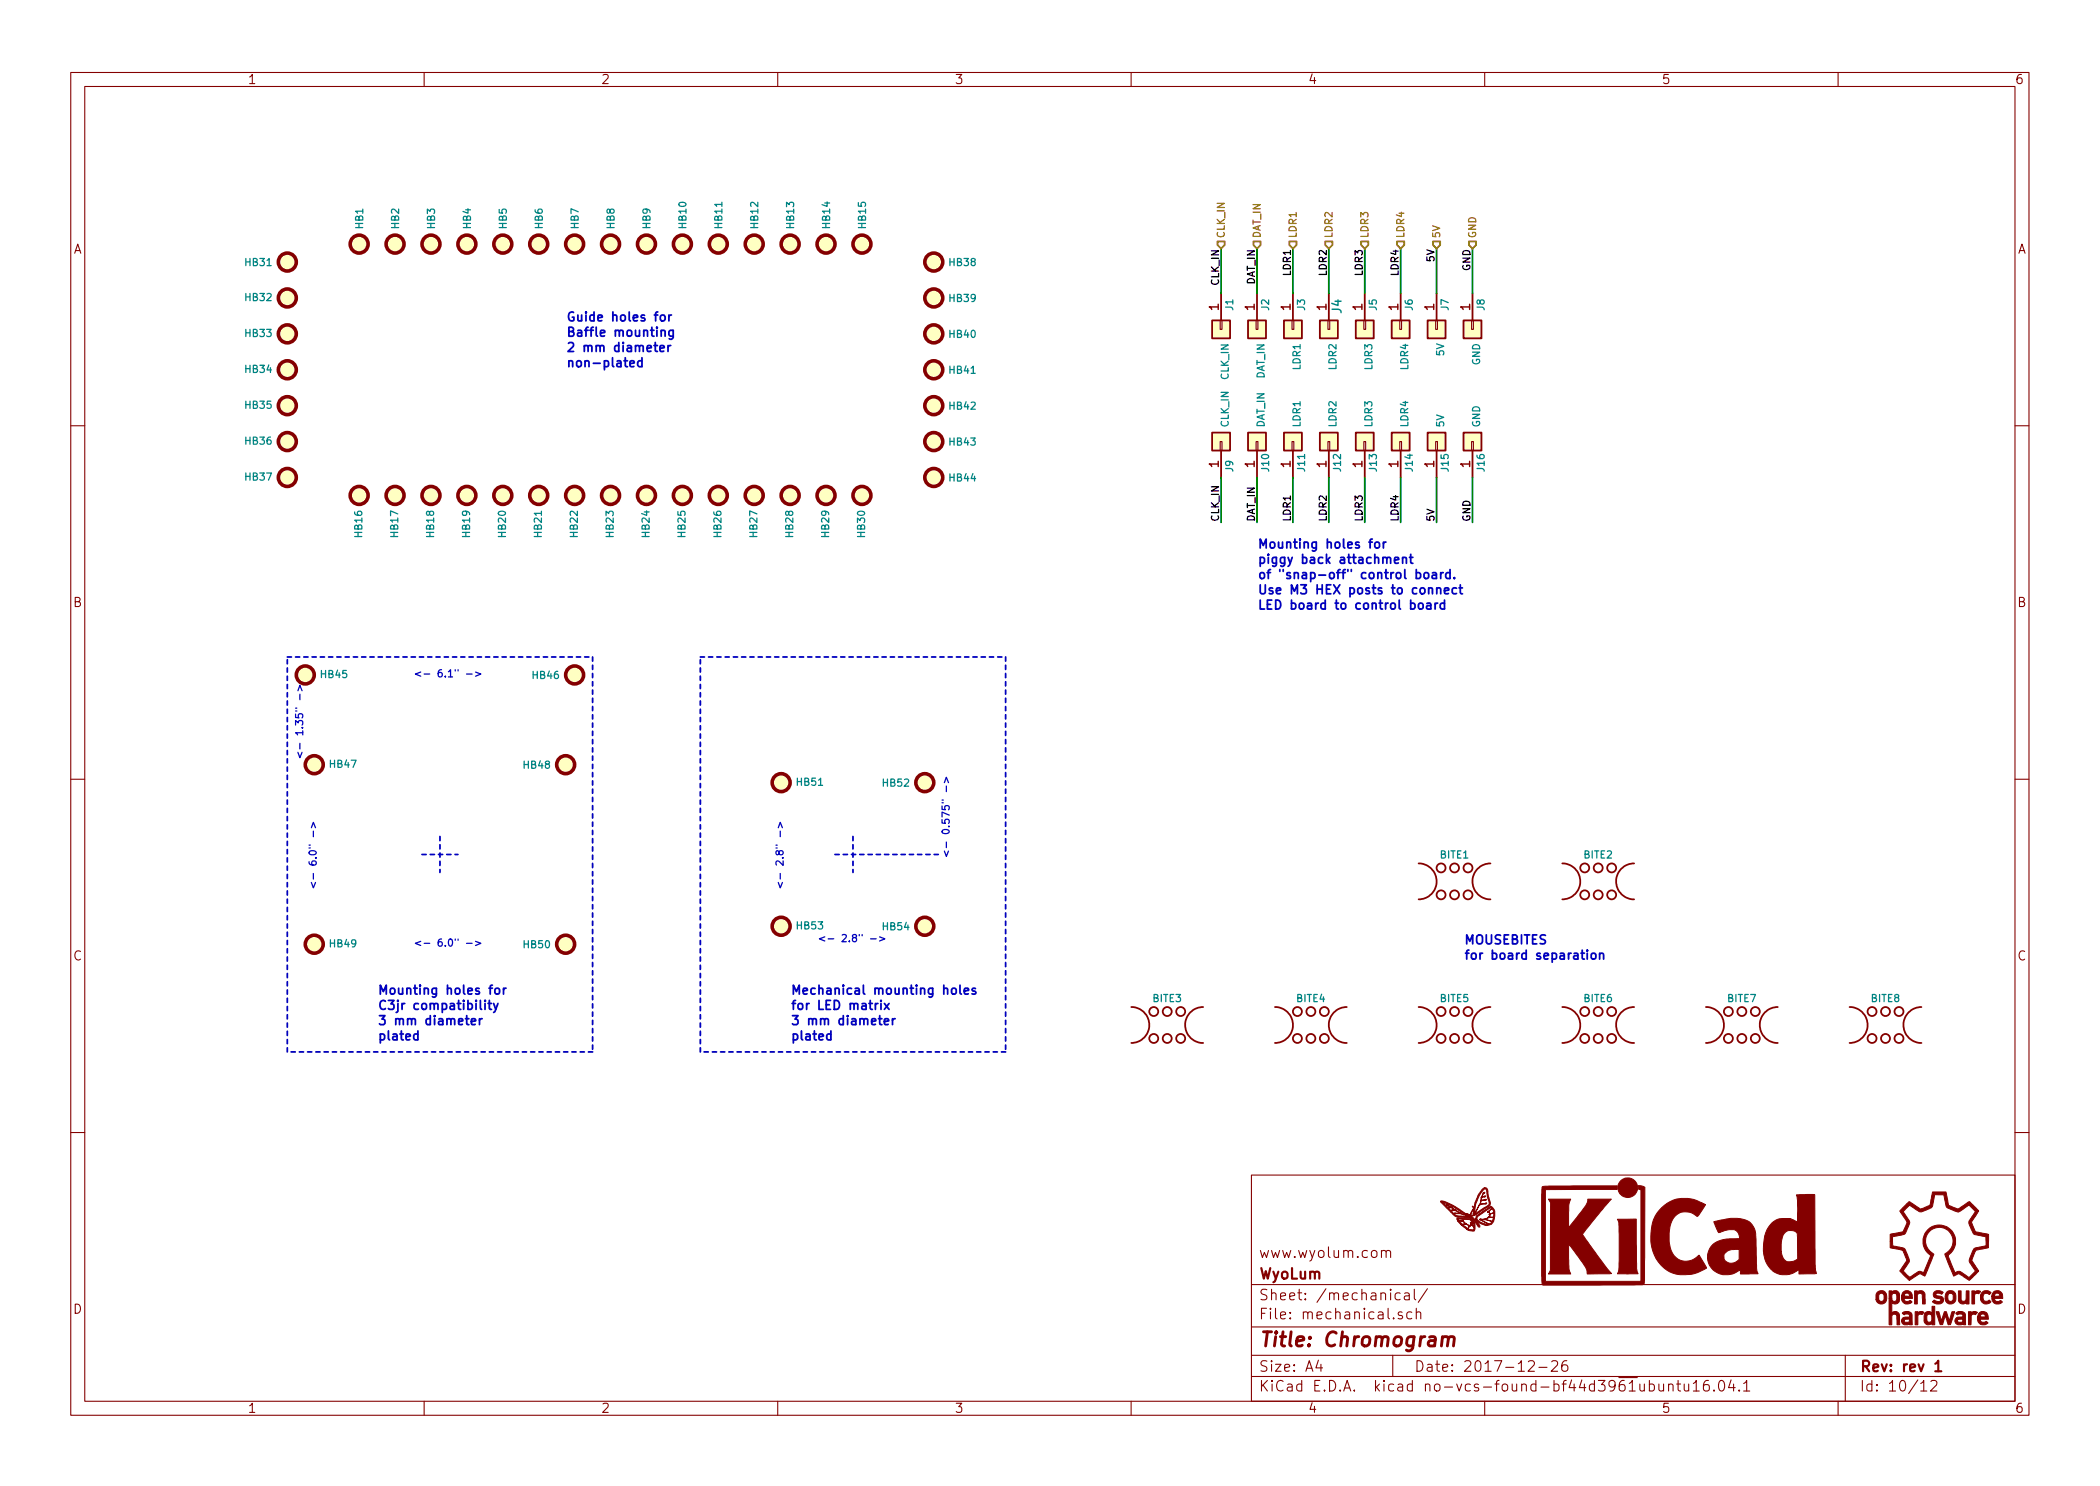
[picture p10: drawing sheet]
<svg xmlns="http://www.w3.org/2000/svg" width="297mm" height="210mm" viewBox="0 0 297 210" stroke-linecap="round" stroke-linejoin="round" font-family="sans-serif">
<g fill="none" stroke="#840000" stroke-width=".15">
<path d="M10 10.3h277v189.9h-277zM12 12.2h273v186.1h-273zM60 10.3v1.9M110 10.3v1.9M160 10.3v1.9M210 10.3v1.9M260 10.3v1.9M172.6 45.3h.2v1.3h-.2zM177.7 45.3h.2v1.3h-.2zM182.8 45.3h.2v1.3h-.2zM187.8 45.3h.3v1.3h-.3zM192.9 45.3h.3v1.3h-.3z"/>
<path d="M198 45.3h.2v1.3h-.2zM203.1 45.3h.2v1.3h-.2zM208.2 45.3h.2v1.3h-.2zM10 60.2h2M172.6 62.5h.2v1.2h-.2zM177.7 62.5h.2v1.2h-.2zM182.8 62.5h.2v1.2h-.2zM187.8 62.5h.3v1.2h-.3zM192.9 62.5h.3v1.2h-.3zM198 62.5h.2v1.2h-.2zM203.1 62.5h.2v1.2h-.2zM208.2 62.5h.2v1.2h-.2z"/>
<path d="M285 60.2h2M10 110.3h2M285 110.3h2M10 160.2h2M177 166.3h108v32h-108zM195.4 177.1a.41 .41 0 0 1 .7 0v.8M195.4 176.9v1M196.1 177.1v-.1a.37 .37 0 0 1 .6 .1v.8M285 160.2h2M60 198.3v1.9M110 198.3v1.9M160 198.3v1.9"/>
<path d="M177 194.8h108M177 191.8h108M177 187.8h108M177 181.8h108M186.5 192.5l-.4 1h1M186.8 193v1M197 191.8v3M198 183l-.4-.1-.3 .3 .1 .6 .2 .1 .4-.1M198.3 185.7l-.3-.1-.2 .3a.48 .48 0 0 0 .5 .3l.1 .1-.1 .2-.1 .1-.4-.1M198.7 183l.1-.1 .5 .1v.9M199.3 183.3l-.5 .1a.29 .29 0 0 0-.2 .2 .29 .29 0 0 0 .2 .3l.5-.1M199.7 185.7a.48 .48 0 0 0-.6 0l-.1 .2 .1 .6a.48 .48 0 0 0 .6 0"/>
<path d="M200.1 182.4v1.3l.2 .2M200.3 185.7a.39 .39 0 0 1 .7 .1v.8M200.3 185.1v1.5M201.9 182.3l-1.3 2M210 198.3v1.9M216.2 192.7l.2-.2 .5 .1a.4 .4 0 0 1 .1 .6l-.9 .8h.9M217.7 193.5h1.1M219.5 192.7l.2-.2h.3a.41 .41 0 0 1 .3 .7l-.9 .8h.9M221.6 192.5a.59 .59 0 0 0-.7 .7l.1 .7a.48 .48 0 0 0 .8-.2v-.3l-.2-.2a.51 .51 0 0 0-.6 0l-.1 .2M233.3 195.9a.48 .48 0 0 1 .6 .1l.1 .1-.1 .6a.48 .48 0 0 1-.6 0M233.3 195.3v1.5M234.6 195.8v.8a.39 .39 0 0 0 .7 .1"/>
<path d="M235.3 195.8v1M236 196a.38 .38 0 0 1 .7 0v.8M236 195.8v1M237.2 195.8h.5M237.4 195.3v1.3v.1l.3 .1M238.2 195.8l.1 .9a.4 .4 0 0 0 .6 0M238.9 195.8v1M239.5 195.8l.4-.5v1.5M239.5 196.8h.9M241.7 195.3a.59 .59 0 0 0-.8 .7l.1 .7a.49 .49 0 0 0 .7 0 .65 .65 0 0 0 0-.7 .51 .51 0 0 0-.7 0l-.1 .2M242.4 196.7h.1l-.1 .1v-.1v.1M243.3 195.4a.36 .36 0 0 1 .6 .2 .77 .77 0 0 1-.5 1.2 1 1 0 0 1-.1-1.4z"/>
<path d="M244.9 195.2l-.4 1.1h.9M245.2 195.8v1M246 196.7h.1l-.1 .1-.1-.1h.1v.1M246.6 195.8l.3-.3 .2-.2v1.5M246.6 196.8h.9M260 198.3v1.9M261 191.8v6.5M271.7 195.8l.3-.3 .1-.2v1.5M271.7 196.8h.8M273.1 195.5l.2-.2h.4a.41 .41 0 0 1 .2 .7l-.9 .8h1"/>
</g>
<path d="M273.7 193l.5-.5v1.5M273.7 194h.9" fill="none" stroke="#840000" stroke-width=".3"/>
<path d="M204 189.3a.52 .52 0 0 1 .9 .1l-.2 1M204 189.1l-.1 1.3M204.9 189.4l.1-.2 .2-.1 .5 .1-.1 1.2" fill="none" stroke="#840000" stroke-width=".41"/>
<g fill="#ffffc2" stroke="#ffffc2" stroke-width=".14">
<path d="M171.4 45.3h2.6v2.6h-2.6z"/>
<path d="M176.5 45.3h2.6v2.6h-2.6z"/>
<path d="M181.6 45.3h2.5v2.6h-2.5z"/>
<path d="M186.7 45.3h2.5v2.6h-2.5z"/>
<path d="M191.8 45.3h2.5v2.6h-2.5z"/>
<path d="M196.8 45.3h2.6v2.6h-2.6z"/>
<path d="M201.9 45.3h2.6v2.6h-2.6z"/>
<path d="M207 45.3h2.5v2.6h-2.5z"/>
<path d="M171.4 61.2h2.6v2.5h-2.6z"/>
<path d="M176.5 61.2h2.6v2.5h-2.6z"/>
<path d="M181.6 61.2h2.5v2.5h-2.5z"/>
<path d="M186.7 61.2h2.5v2.5h-2.5z"/>
<path d="M191.8 61.2h2.5v2.5h-2.5z"/>
<path d="M196.8 61.2h2.6v2.5h-2.6z"/>
<path d="M201.9 61.2h2.6v2.5h-2.6z"/>
<path d="M207 61.2h2.5v2.5h-2.5z"/>
<circle cx="50.8" cy="34.5" r="1.27"/>
<circle cx="55.9" cy="34.5" r="1.27"/>
<circle cx="61" cy="34.5" r="1.27"/>
<circle cx="66" cy="34.5" r="1.27"/>
<circle cx="71.1" cy="34.5" r="1.27"/>
<circle cx="76.2" cy="34.5" r="1.27"/>
<circle cx="81.3" cy="34.5" r="1.27"/>
<circle cx="86.4" cy="34.5" r="1.27"/>
<circle cx="91.4" cy="34.5" r="1.27"/>
<circle cx="96.5" cy="34.5" r="1.27"/>
<circle cx="101.6" cy="34.5" r="1.27"/>
<circle cx="106.7" cy="34.5" r="1.27"/>
<circle cx="111.8" cy="34.5" r="1.27"/>
<circle cx="116.8" cy="34.5" r="1.27"/>
<circle cx="121.9" cy="34.5" r="1.27"/>
<circle cx="50.8" cy="70.1" r="1.27"/>
<circle cx="55.9" cy="70.1" r="1.27"/>
<circle cx="61" cy="70.1" r="1.27"/>
<circle cx="66" cy="70.1" r="1.27"/>
<circle cx="71.1" cy="70.1" r="1.27"/>
<circle cx="76.2" cy="70.1" r="1.27"/>
<circle cx="81.3" cy="70.1" r="1.27"/>
<circle cx="86.4" cy="70.1" r="1.27"/>
<circle cx="91.4" cy="70.1" r="1.27"/>
<circle cx="96.5" cy="70.1" r="1.27"/>
<circle cx="101.6" cy="70.1" r="1.27"/>
<circle cx="106.7" cy="70.1" r="1.27"/>
<circle cx="111.8" cy="70.1" r="1.27"/>
<circle cx="116.8" cy="70.1" r="1.27"/>
<circle cx="121.9" cy="70.1" r="1.27"/>
<circle cx="40.6" cy="37.1" r="1.27"/>
<circle cx="40.6" cy="42.2" r="1.27"/>
<circle cx="40.6" cy="47.2" r="1.27"/>
<circle cx="40.6" cy="52.3" r="1.27"/>
<circle cx="40.6" cy="57.4" r="1.27"/>
<circle cx="40.6" cy="62.5" r="1.27"/>
<circle cx="40.6" cy="67.6" r="1.27"/>
<circle cx="132.1" cy="37.1" r="1.27"/>
<circle cx="132.1" cy="42.2" r="1.27"/>
<circle cx="132.1" cy="47.2" r="1.27"/>
<circle cx="132.1" cy="52.3" r="1.27"/>
<circle cx="132.1" cy="57.4" r="1.27"/>
<circle cx="132.1" cy="62.5" r="1.27"/>
<circle cx="132.1" cy="67.6" r="1.27"/>
<circle cx="43.2" cy="95.5" r="1.27"/>
<circle cx="81.3" cy="95.5" r="1.27"/>
<circle cx="44.4" cy="108.2" r="1.27"/>
<circle cx="80" cy="108.2" r="1.27"/>
<circle cx="44.4" cy="133.6" r="1.27"/>
<circle cx="80" cy="133.6" r="1.27"/>
<circle cx="110.5" cy="110.7" r="1.27"/>
<circle cx="130.8" cy="110.7" r="1.27"/>
<circle cx="110.5" cy="131.1" r="1.27"/>
<circle cx="130.8" cy="131.1" r="1.27"/>
</g>
<g fill="none" stroke="#840000" stroke-width=".51">
<circle cx="40.6" cy="37.1" r="1.27"/>
<circle cx="50.8" cy="34.5" r="1.27"/>
<circle cx="55.9" cy="34.5" r="1.27"/>
<circle cx="61" cy="34.5" r="1.27"/>
<circle cx="66" cy="34.5" r="1.27"/>
<circle cx="71.1" cy="34.5" r="1.27"/>
<circle cx="76.2" cy="34.5" r="1.27"/>
<circle cx="81.3" cy="34.5" r="1.27"/>
<circle cx="86.4" cy="34.5" r="1.27"/>
<circle cx="91.4" cy="34.5" r="1.27"/>
<circle cx="96.5" cy="34.5" r="1.27"/>
<circle cx="101.6" cy="34.5" r="1.27"/>
<circle cx="106.7" cy="34.5" r="1.27"/>
<circle cx="111.8" cy="34.5" r="1.27"/>
<circle cx="116.8" cy="34.5" r="1.27"/>
<circle cx="121.9" cy="34.5" r="1.27"/>
<circle cx="132.1" cy="37.1" r="1.27"/>
<circle cx="40.6" cy="47.2" r="1.27"/>
<circle cx="40.6" cy="42.2" r="1.27"/>
<circle cx="40.6" cy="57.4" r="1.27"/>
<circle cx="40.6" cy="52.3" r="1.27"/>
<circle cx="132.1" cy="42.2" r="1.27"/>
<circle cx="132.1" cy="52.3" r="1.27"/>
<circle cx="132.1" cy="47.2" r="1.27"/>
<circle cx="132.1" cy="57.4" r="1.27"/>
<circle cx="40.6" cy="62.5" r="1.27"/>
<circle cx="40.6" cy="67.6" r="1.27"/>
<circle cx="50.8" cy="70.1" r="1.27"/>
<circle cx="55.9" cy="70.1" r="1.27"/>
<circle cx="61" cy="70.1" r="1.27"/>
<circle cx="66" cy="70.1" r="1.27"/>
<circle cx="71.1" cy="70.1" r="1.27"/>
<circle cx="76.2" cy="70.1" r="1.27"/>
<circle cx="81.3" cy="70.1" r="1.27"/>
<circle cx="86.4" cy="70.1" r="1.27"/>
<circle cx="91.4" cy="70.1" r="1.27"/>
<circle cx="96.5" cy="70.1" r="1.27"/>
<circle cx="101.6" cy="70.1" r="1.27"/>
<circle cx="106.7" cy="70.1" r="1.27"/>
<circle cx="111.8" cy="70.1" r="1.27"/>
<circle cx="116.8" cy="70.1" r="1.27"/>
<circle cx="121.9" cy="70.1" r="1.27"/>
<circle cx="132.1" cy="67.6" r="1.27"/>
<circle cx="132.1" cy="62.5" r="1.27"/>
<circle cx="43.2" cy="95.5" r="1.27"/>
<circle cx="81.3" cy="95.5" r="1.27"/>
<circle cx="44.4" cy="108.2" r="1.27"/>
<circle cx="80" cy="108.2" r="1.27"/>
<circle cx="110.5" cy="110.7" r="1.27"/>
<circle cx="130.8" cy="110.7" r="1.27"/>
<circle cx="44.4" cy="133.6" r="1.27"/>
<circle cx="80" cy="133.6" r="1.27"/>
<circle cx="110.5" cy="131.1" r="1.27"/>
<circle cx="130.8" cy="131.1" r="1.27"/>
</g>
<g fill="none" stroke="#0000c2" stroke-width=".25">
<path d="M89.1 51.5l.6-.1v-.3l-.4-.1-.2 .2 .1 .6h.5M90.8 51.1l-.4-.1-.2 .3v.4l.1 .1h.5M90.8 50.6v1.3M93.3 49.3l.7-.1-.1-.3h-.4l-.2 .2 .1 .6h.5M93.5 44.6h.3l.3 .2v.4l-.1 .2h-.4l-.2-.2v-.4zM93.5 46.9l.1-.1a.32 .32 0 0 1 .5 .1v.7M94.5 48.9v.8M94.6 44.6v.8M94.9 48.9h-.3l-.1 .2M95 44.6h-.3l-.1 .2M95.2 46.7l-.1 1.2a.32 .32 0 0 1-.4 0M95.2 46.8l-.3-.1-.3 .3v.3l.1 .2h.5"/>
<path d="M194.5 76.8l.2-.1 .4 .1v.5l-.1 .2h-.3l-.2-.1zM195.7 76.7v.8M196 76.7l-.2 .1-.1 .1M197.3 79.3l.5-.1v-.3h-.4l-.1 .1v.6h.5M198.4 79l.1-.1a.31 .31 0 0 1 .4 .1v.7M198.4 78.9v.8M199.4 78.9h.4M199.5 78.4v1.1l.1 .1 .2 .1M201.5 81.1l.2-.1 .3 .1 .1 .5-.1 .2-.3 .1-.2-.2zM201.8 85.4h.5l.1 .8M202.4 85.6l-.4 .1a.25 .25 0 0 0-.2 .2 .25 .25 0 0 0 .2 .3l.4-.1M202.6 81.1h.5l.1 .8"/>
<path d="M203 85.3v.9M203.2 81.3l-.5 .1a.25 .25 0 0 0-.1 .2 .25 .25 0 0 0 .1 .3l.5-.1M203.2 83.3l.2-.1h.3l.1 .8M203.4 85.3l-.3 .1-.1 .2M203.8 81v.9M204.1 81l-.2 .1-.1 .1M204.3 83.6l.6-.1v-.3h-.4l-.2 .2 .1 .6h.5M204.3 85.4l-.3-.1-.3 .3v.3l.1 .2h.5M204.3 84.9v1.3M205.1 81.1l-.4-.1-.2 .2v.4l.1 .2h.5M205.1 80.6v1.3M205.7 81.7l.1 .1h-.2l.1-.1v.2"/>
<path d="M206 83.2h-.4l-.2 .2v.4l.1 .2h.5M206.4 83.2h.5M206.6 82.7v1.1v.2h.3M70.1 139.9l.2-.1 .3 .1 .1 .5-.2 .2-.2 .1-.2-.2zM71.2 139.8v.9M71.6 139.8l-.3 .1-.1 .1M135.8 139.4v1.1l.2 .2M138 139.9a.31 .31 0 0 0-.5 .1l.1 .2h.2l.2 .2-.2 .3-.3-.1M225.1 135l.2-.1 .4 .1v.5l-.1 .2h-.3l-.2-.1zM226.3 135v-.1a.31 .31 0 0 1 .5 .1v.7M226.3 134.9v.8M59.1 146.3h-.3l-.3 .2 .1 .6h.5"/>
<path d="M59.1 145.9v1.2M66.7 144.5l.6-.1-.1-.2-.3-.1-.2 .2v.6h.5M67.8 144.1v.9M68.2 144.1l-.3 .1-.1 .2M69 142h.5M69.2 141.5v1.1l.1 .2h.2M69.8 142l.3 .8M70.4 142l-.4 1.1-.2 .2M117.5 146.3h-.3l-.3 .2 .1 .6h.5M117.5 145.9v1.2M124.6 142v.8M125.1 144.5l.6-.1-.1-.2-.3-.1-.2 .2v.6h.5"/>
<path d="M125.1 142l.7 .8M125.8 142l-.7 .8M126.2 144.1v.9M126.6 144.1l-.2 .1-.2 .2M136.4 140.2l.6-.1v-.2l-.4-.1-.2 .2 .1 .6h.5"/>
</g>
<g fill="none" stroke="#0000c2" stroke-width=".18">
<path d="M42.1 97.7l.3-.7 .3 .7M42.4 98.2v.8M64.8 94.8v.1M66 95.4h.8M67.3 95.1l.7 .3-.7 .3M41.8 100.2h.2M43.7 119.6h.2M44 117.1l.3-.7 .3 .7M44.3 117.6v.8M109.8 119.6h.1M110.1 117.1l.3-.7 .3 .7M110.4 117.6v.8"/>
<path d="M133.2 113.6h.2M133.2 113.2h.2M133.6 110.7l.3-.7 .3 .7M133.9 111.2v.8M64.8 132.9v.1M66 133.5h.8M67.3 133.2l.7 .3-.7 .3M121.9 132.2v.2M123.1 132.8h.8M124.4 132.6l.8 .2-.8 .3"/>
</g>
<path d="M40.6 93h43.2M83.8 93v55.8M99.1 93h43.1M142.2 93v55.8M62.2 118.4v5M120.6 118.4v5M59.7 120.9h5.1M118.1 120.9h14.6M40.6 148.8v-55.8M83.8 148.8h-43.2M99.1 148.8v-55.8M142.2 148.8h-43.1" fill="none" stroke="#0000c2" stroke-width=".25" stroke-dasharray=".6 .6"/>
<g fill="none" stroke="#840000" stroke-width=".25">
<path d="M171.4 45.3h2.6v2.6h-2.6zM172.7 41.5v3.8M176.5 45.3h2.6v2.6h-2.6zM177.8 41.5v3.8M181.6 45.3h2.5v2.6h-2.5zM182.9 41.5v3.8M186.7 45.3h2.5v2.6h-2.5zM188 41.5v3.8M191.8 45.3h2.5v2.6h-2.5zM193 41.5v3.8M196.8 45.3h2.6v2.6h-2.6zM198.1 41.5v3.8"/>
<path d="M201.9 45.3h2.6v2.6h-2.6zM203.2 41.5v3.8M207 45.3h2.5v2.6h-2.5zM208.3 41.5v3.8M171.4 61.2h2.6v2.5h-2.6zM172.7 63.7v3.9M176.5 61.2h2.6v2.5h-2.6zM177.8 63.7v3.9M181.6 61.2h2.5v2.5h-2.5zM182.9 63.7v3.9M186.7 61.2h2.5v2.5h-2.5zM188 63.7v3.9"/>
<path d="M191.8 61.2h2.5v2.5h-2.5zM193 63.7v3.9M196.8 61.2h2.6v2.5h-2.6zM198.1 63.7v3.9M201.9 61.2h2.6v2.5h-2.6zM203.2 63.7v3.9M207 61.2h2.5v2.5h-2.5zM208.3 63.7v3.9M200.7 122.2a2.54 2.54 0 0 1 2.5 2.5 2.54 2.54 0 0 1-2.5 2.5M210.8 122.2a2.54 2.54 0 0 0-2.5 2.5 2.54 2.54 0 0 0 2.5 2.5M221 122.2a2.54 2.54 0 0 1 2.5 2.5 2.54 2.54 0 0 1-2.5 2.5M231.1 122.2a2.54 2.54 0 0 0-2.5 2.5 2.54 2.54 0 0 0 2.5 2.5"/>
<path d="M160 142.5a2.54 2.54 0 0 1 2.6 2.5 2.54 2.54 0 0 1-2.6 2.6M170.2 142.5a2.54 2.54 0 0 0-2.6 2.5 2.54 2.54 0 0 0 2.6 2.6M180.3 142.5a2.54 2.54 0 0 1 2.6 2.5 2.54 2.54 0 0 1-2.6 2.6M190.5 142.5a2.54 2.54 0 0 0-2.5 2.5 2.54 2.54 0 0 0 2.5 2.6M200.7 142.5a2.54 2.54 0 0 1 2.5 2.5 2.54 2.54 0 0 1-2.5 2.6M210.8 142.5a2.54 2.54 0 0 0-2.5 2.5 2.54 2.54 0 0 0 2.5 2.6M221 142.5a2.54 2.54 0 0 1 2.5 2.5 2.54 2.54 0 0 1-2.5 2.6M231.1 142.5a2.54 2.54 0 0 0-2.5 2.5 2.54 2.54 0 0 0 2.5 2.6M241.3 142.5a2.54 2.54 0 0 1 2.5 2.5 2.54 2.54 0 0 1-2.5 2.6M251.5 142.5a2.54 2.54 0 0 0-2.6 2.5 2.54 2.54 0 0 0 2.6 2.6M261.6 142.5a2.54 2.54 0 0 1 2.6 2.5 2.54 2.54 0 0 1-2.6 2.6M271.8 142.5a2.54 2.54 0 0 0-2.6 2.5 2.54 2.54 0 0 0 2.6 2.6"/>
<circle cx="203.8" cy="126.6" r=".63"/>
<circle cx="203.8" cy="122.8" r=".63"/>
<circle cx="205.7" cy="122.8" r=".63"/>
<circle cx="205.7" cy="126.6" r=".63"/>
<circle cx="207.6" cy="126.6" r=".63"/>
<circle cx="207.6" cy="122.8" r=".63"/>
<circle cx="224.2" cy="122.8" r=".63"/>
<circle cx="224.2" cy="126.6" r=".63"/>
<circle cx="226.1" cy="126.6" r=".63"/>
<circle cx="226.1" cy="122.8" r=".63"/>
<circle cx="228" cy="126.6" r=".63"/>
<circle cx="228" cy="122.8" r=".63"/>
<circle cx="163.2" cy="143.1" r=".63"/>
<circle cx="163.2" cy="146.9" r=".63"/>
<circle cx="165.1" cy="143.1" r=".63"/>
<circle cx="165.1" cy="146.9" r=".63"/>
<circle cx="167" cy="143.1" r=".63"/>
<circle cx="167" cy="146.9" r=".63"/>
<circle cx="183.5" cy="143.1" r=".63"/>
<circle cx="183.5" cy="146.9" r=".63"/>
<circle cx="185.4" cy="143.1" r=".63"/>
<circle cx="185.4" cy="146.9" r=".63"/>
<circle cx="187.3" cy="146.9" r=".63"/>
<circle cx="187.3" cy="143.1" r=".63"/>
<circle cx="203.8" cy="143.1" r=".63"/>
<circle cx="203.8" cy="146.9" r=".63"/>
<circle cx="205.7" cy="146.9" r=".63"/>
<circle cx="205.7" cy="143.1" r=".63"/>
<circle cx="207.6" cy="146.9" r=".63"/>
<circle cx="207.6" cy="143.1" r=".63"/>
<circle cx="224.2" cy="143.1" r=".63"/>
<circle cx="224.2" cy="146.9" r=".63"/>
<circle cx="226.1" cy="146.9" r=".63"/>
<circle cx="226.1" cy="143.1" r=".63"/>
<circle cx="228" cy="146.9" r=".63"/>
<circle cx="228" cy="143.1" r=".63"/>
<circle cx="244.5" cy="143.1" r=".63"/>
<circle cx="244.5" cy="146.9" r=".63"/>
<circle cx="246.4" cy="143.1" r=".63"/>
<circle cx="246.4" cy="146.9" r=".63"/>
<circle cx="248.3" cy="143.1" r=".63"/>
<circle cx="248.3" cy="146.9" r=".63"/>
<circle cx="264.8" cy="143.1" r=".63"/>
<circle cx="264.8" cy="146.9" r=".63"/>
<circle cx="266.7" cy="146.9" r=".63"/>
<circle cx="266.7" cy="143.1" r=".63"/>
<circle cx="268.6" cy="143.1" r=".63"/>
<circle cx="268.6" cy="146.9" r=".63"/>
</g>
<g fill="none" stroke="#008400" stroke-width=".25">
<path d="M172.7 35.2v6.3M177.8 35.2v6.3M182.9 35.2v6.3M188 35.2v6.3M193 35.2v6.3M198.1 35.2v6.3M203.2 35.2v6.3M208.3 35.2v6.3M172.7 67.6v6.3M177.8 67.6v6.3M182.9 67.6v6.3M188 67.6v6.3"/>
<path d="M193 67.6v6.3M198.1 67.6v6.3M203.2 67.6v6.3M208.3 67.6v6.3"/>
</g>
<path d="M172.2 34.2h1v.5l-.5 .5-.5-.5zM177.3 34.2h1v.5l-.5 .5-.5-.5zM182.4 34.2h1v.5l-.5 .5-.5-.5zM187.5 34.2h1v.5l-.5 .5-.5-.5zM192.5 34.2h1v.5l-.5 .5-.5-.5zM197.6 34.2h1v.5l-.5 .5-.5-.5zM202.7 34.2h1v.5l-.5 .5-.5-.5zM207.8 34.2h1v.5l-.5 .5-.5-.5z" fill="none" stroke="#848400" stroke-width=".25"/>
<g fill="#840000" stroke="#840000" stroke-width=".14">
<path d="M228.8 172.5h2.6l.1 7.1 .2 .6h-2.9l.2-.5v-1.3v-4.9v-.5z"/>
<path d="M218.1 167.9l1-.1h9.7v.5h-10.2v13h13.5v-13l-.4-.1v-.4h.5l.5 .2-.1 13.1-.1 .6-1.3 .1h-13l-.1-.2v-1.1z"/>
<path d="M235 170.9a4.9 4.9 0 0 1 6-.6l.2 .2-1.1 1.6a2.29 2.29 0 0 0-2.4-.5 2.29 2.29 0 0 0-1.5 1.9l-.1 2.1a2.85 2.85 0 0 0 1.9 2.8 2.5 2.5 0 0 0 2.3-.8l1.1 1.8a5.4 5.4 0 0 1-5.6 .3 5.9 5.9 0 0 1-2.1-6.3l.4-1.4z"/>
<path d="M219 169.7h3.2l-.3 .9v3.1l2.4-3.1 .3-.6v-.3h3.3l-4.1 4.9 3.6 4.9 .5 .7-3.4 .1v-.5a14.6 14.6 0 0 0-2.3-3.3l-.3-.5v3.5l.3 .8h-3.2l.3-.6v-9.6z"/>
<path d="M254.1 169.1l2.6-.1v9.9l.2 1.3-2.4 .1-.1-.6-1.3 .6a2.96 2.96 0 0 1-3.6-2.7l-.1-.5h2.5a1.5 1.5 0 0 0 1 1.4 1.92 1.92 0 0 0 1.4-.4v-3a.75 .75 0 0 0-.9-1 1.25 1.25 0 0 0-1.4 1.3l-.1 1.7h-2.5a4.8 4.8 0 0 1 1.6-4.4l.8-.3h1.4l1 .5 .1-3.1z"/>
<path d="M242.4 172.9l2.3-.5a4.3 4.3 0 0 1 2.8 .5 2.97 2.97 0 0 1 .9 2.5v3.4a2.48 2.48 0 0 0 .3 1.4l-2.5 .1-.1-.6a2.93 2.93 0 0 1-4.3-.7l-.3-1h2.3a1.21 1.21 0 0 0 1.1 .8 1.21 1.21 0 0 0 1.1-.6v-1.4h-.5a1.57 1.57 0 0 0-1.7 .8v.4h-2.3a2.51 2.51 0 0 1 2.5-2.6l2-.1a1.18 1.18 0 0 0-.7-1.3 4.2 4.2 0 0 0-2.1 .4h-.1l-.1-.2z"/>
<path d="M270.9 185.6h.4v.2v-.1a.59 .59 0 0 1 .8 0l-.2 .3a.41 .41 0 0 0-.6 .2v1.2h-.4z"/>
<path d="M278.4 185.6h.4v.1l.3-.1 .6 .1-.3 .3a.37 .37 0 0 0-.6 .2v1.2h-.4z"/>
<path d="M278.9 182.6h.4v.2a.55 .55 0 0 1 .8 0l-.2 .3h-.5l-.1 .1v1.3h-.4z"/>
<path d="M270.8 182.6h.4v.2a.63 .63 0 0 1 1.1 .3v1.4h-.4v-1.2l-.1-.2a.4 .4 0 0 0-.6 .2v1.2h-.4z"/>
<path d="M277 182.6h.4v1.3a.36 .36 0 0 0 .4 .2 .36 .36 0 0 0 .3-.4v-1.1h.4v1.9h-.4v-.2a.66 .66 0 0 1-1.1-.3z"/>
<path d="M275.4 182.8a.76 .76 0 0 1 .8-.2 .76 .76 0 0 1 .5 .7v.5a.76 .76 0 0 1-.8 .7 .76 .76 0 0 1-.8-.7h.4a.39 .39 0 0 0 .4 .3 .39 .39 0 0 0 .4-.2v-.6a.39 .39 0 0 0-.5-.3 .39 .39 0 0 0-.3 .4v.4h-.4l.1-.7z"/>
<path d="M280.4 182.8l.2-.2h.6l.4 .3-.2 .3a.56 .56 0 0 0-.8-.1 .68 .68 0 0 0 .3 1l.5-.2 .2 .3a.82 .82 0 0 1-.8 .3 .82 .82 0 0 1-.7-.6 1.05 1.05 0 0 1 .3-1.1z"/>
<path d="M269.1 182.9a.83 .83 0 0 1 1.1-.1 .83 .83 0 0 1 .3 .9h-1.2a.57 .57 0 0 0 .9 .3l.3 .2a.86 .86 0 0 1-1.1 .2 .86 .86 0 0 1-.4-1h1.1l-.2-.4-.5 .1-.1 .3h-.3z"/>
<path d="M282 182.8a.76 .76 0 0 1 .8-.1 .76 .76 0 0 1 .5 .7v.3h-1.2l.2 .4h.4l.3-.1 .2 .2a.87 .87 0 0 1-1 .2 .87 .87 0 0 1-.5-1h1.2l-.1-.3-.5-.1-.2 .4h-.4z"/>
<path d="M265.5 182.9a.83 .83 0 0 1 1-.2 .83 .83 0 0 1 .4 1 .76 .76 0 0 1-.7 .8 .76 .76 0 0 1-.8-.7h.3a.39 .39 0 0 0 .4 .3 .39 .39 0 0 0 .4-.3v-.5a.38 .38 0 0 0-.4-.3 .38 .38 0 0 0-.4 .3v.5h-.3v-.6z"/>
<path d="M272.3 185.8a.7 .7 0 0 1 1 0v-1h.4v2.6h-.4v-.2a.63 .63 0 0 1-.7 .2 .63 .63 0 0 1-.4-.6h.3a.36 .36 0 0 0 .4 .3 .36 .36 0 0 0 .4-.4v-.3a.36 .36 0 0 0-.3-.5 .36 .36 0 0 0-.5 .3v.6h-.3v-.8z"/>
<path d="M273.9 185.6h.3l.4 1.2 .4-1.2h.3l.4 1.3 .4-1.3h.4l-.6 1.8h-.3l-.4-1.2-.4 1.2h-.4z"/>
<path d="M276.7 185.7a.8 .8 0 0 1 1.3 .2v1.5h-.4v-.1l-.2 .1h-.4l-.4-.3-.1-.2h.4l.2 .2h.4l.1-.5-.4 .1h-.3v.2h-.4a.51 .51 0 0 1 .5-.5l.6-.1v-.3l-.5-.1-.2 .1-.3-.2z"/>
<path d="M280 185.7a.75 .75 0 0 1 .8-.1 .75 .75 0 0 1 .4 .8l.1 .3h-1.2a.63 .63 0 0 0 .9 .3l.2 .2a.87 .87 0 0 1-1.1 .2 .87 .87 0 0 1-.4-1.1h1.1a.38 .38 0 0 0-.3-.4 .38 .38 0 0 0-.4 .4h-.4z"/>
<path d="M273.6 182.8l.3-.2h.4l.6 .2-.2 .3-.5-.1-.3 .1a.34 .34 0 0 0 .5 .3 .56 .56 0 0 1 .5 .6 .56 .56 0 0 1-.6 .5h-.4l-.6-.3 .3-.3 .1 .1a.65 .65 0 0 0 .8 0v-.1a.76 .76 0 0 0-.7-.3l-.3-.1v-.3z"/>
<path d="M269.1 185.8a.97 .97 0 0 1 1.3 .1l.1 1.5h-.4v-.1l-.3 .1h-.4l-.4-.3v-.2h.3l.1 .1 .1 .1h.4l.2-.1v-.4l-.6 .1-.2 .2h-.3a.48 .48 0 0 1 .5-.5h.6v-.4l-.6-.1-.2 .1z"/>
<path d="M267.2 182.6h.4v.2a.62 .62 0 0 1 .7-.2 .62 .62 0 0 1 .4 .6v.7a.64 .64 0 0 1-.4 .6 .64 .64 0 0 1-.7-.2v1.4a.63 .63 0 0 1 .6-.1 .63 .63 0 0 1 .5 .5v1.3h-.4v-1.2a.37 .37 0 0 0-.4-.3 .37 .37 0 0 0-.3 .4v1.1h-.4v-3.7h.4a.37 .37 0 0 0 .2 .4 .37 .37 0 0 0 .4-.1l.1-.6-.1-.3-.1-.1-.4 .1-.1 .6h-.4z"/>
<path d="M269.3 170.7l.8-.7 1.3 .9a.61 .61 0 0 0 .9-.1l.3-.1a.45 .45 0 0 0 .5-.6l.3-1.4h1.9l.3 1.9 .9 .3a.51 .51 0 0 0 .8-.1l1.2-.8 .2 .1 1.2 1.2-.8 1.2a.6 .6 0 0 0-.1 .9l.5 .9 1.8 .3v1.9l-1.8 .4-.4 .9a.58 .58 0 0 0 0 .9l.8 1.1-1.4 1.4-1.4-1-.7 .4-1.3-3.1a1.96 1.96 0 0 0 .2-3.5 1.96 1.96 0 0 0-2.9 1.8 2.68 2.68 0 0 0 1.1 1.7l-1.2 3.1-.4-.2a.4 .4 0 0 0-.7 0l-1.1 .8-1.3-1.3 .8-1.4a.8 .8 0 0 0-.1-.8l-.2-.3a.56 .56 0 0 0-.6-.6l-1.3-.3v-.9h.3v.7l.7 .1a1.21 1.21 0 0 1 1.1 .5l.3 .7a.99 .99 0 0 1-.1 1.4l-.5 .9 .9 .8 1-.6a.69 .69 0 0 1 1 0l1-2.5h-.1a2.38 2.38 0 0 1-1-1.7 2.32 2.32 0 0 1 3.2-2.4 2.32 2.32 0 0 1 .4 4l-.1 .1 1 2.5 .4-.2a1.26 1.26 0 0 1 1.1 .5l.5 .4 .9-.9-.4-.6a1.33 1.33 0 0 1-.4-1.3l.3-.7a.95 .95 0 0 1 1.1-.9l.9-.1v-1.3l-1.2-.3a.59 .59 0 0 1-.7-.4l-.4-1a1.01 1.01 0 0 1 .3-1.1l.5-.8-.9-.9-1.5 1-1.6-.7-.4-1.7-1.3-.1-.3 1.2a.84 .84 0 0 1-.8 .9l-.3 .2a.89 .89 0 0 1-1.2-.1l-1-.7-.9 .9 .8 1.3a1.07 1.07 0 0 1-.2 1.1l-.1 .3a.75 .75 0 0 1-.8 .7l-1.2 .2v.6h-.3v-1l1.8-.3 .5-1.2 .1-.2-1.1-1.5z"/>
<path d="M204.6 170.5h.2l.3 .2 .4 .1v.1l.2 .2 1.4 .8-.6-.2h-.8h.9h-.9v-.1h.8l-.5-.3h-.6h.5h-.6l.1-.1h.3l-.5-.3 .2-.1-.5 .1h.2h-.2v-.1h.3z"/>
<path d="M209.8 168.8l.1-.1 .1 .1a.4 .4 0 0 0-.3 .5h.3h.1h-.3l.3-.1v.1l-.2 .1a.35 .35 0 0 0-.3 .4h.5h.1h-.3l.3-.1-.2 .1a.39 .39 0 0 0-.4 .1 .39 .39 0 0 0-.2 .4l.9-.1-.1 .2h-.7a1.01 1.01 0 0 0-.6 .8l.3-.7 .2-.1h-.1l.1-.3v-.2h.2h-.2l.1-.5h.2h-.2l.3-.6h.2z"/>
<path d="M206.1 172.3l1.9 .1 .1 .1a1.11 1.11 0 0 1 .4 1.7l-.8-.1-.3-.2 1 .1a.41 .41 0 0 0 0-.4 .41 .41 0 0 0-.4-.2l-.3 .5h-.3l-.7-.6h.2l.7 .6 .2-.3-.1-.1h.2l-.2-.1a1.4 1.4 0 0 0-1-.1l-.5-.5 .3 .1a.66 .66 0 0 0 .9 .3h-.3a.33 .33 0 0 0-.3-.4l-.1-.1 .3 .1h-.8l-.1-.3h.2v.2h.2h.4a1.35 1.35 0 0 0 1.1 .6h.2h-.2v-.1a.23 .23 0 0 1 .3 0 .23 .23 0 0 1 .1 .3l.1 .1-.1-.5h-.3l-.1-.1h.2h-.2l.5 .1-.6-.5-1.8-.1z"/>
<path d="M208.8 172.1l1.5-1.1a.52 .52 0 0 1 .9 0l.2 .4v.7a1.13 1.13 0 0 1-1.4 1.2l-.9-.3-.4-.4 .2-.1a2.38 2.38 0 0 0 1.5 .7v-.1l-1.1-.5h.2l.5 .3a.63 .63 0 0 0 1-.1l-.9-.2-.8-.1h.1h.8l.9 .3 .2-.5h-.6l-.5 .2h-.5l.6-.1 .3-.2-.1 .1 .1-.1h.6l.1-.6a.55 .55 0 0 0-.6 .6h-.1a.16 .16 0 0 0 .1-.2 .16 .16 0 0 0-.1-.1l.2-.1h-.2l.1-.1-.1-.2h-.2h.2a.34 .34 0 0 0 .6 .1 .34 .34 0 0 0-.2-.5l-.4 .4h-.2l.6-.5-.2-.1-.3 .2-1.5 1-.1 .4h-.2z"/>
<path d="M203.8 169.9a8.5 8.5 0 0 1 3.4 1.7l.8 .4 .3-.8a.35 .35 0 0 0 0-.5l.2 .2 .1-.8a3.9 3.9 0 0 1 1.4-2.1 .61 .61 0 0 1 .5 .9l.3 1.2a.68 .68 0 0 1-.6 .8l-1.6 1.1h-.3l.1-.3h.2l.3-.5-.3 .5 1.4-.8a.71 .71 0 0 0 .5-1.1l-.2-1a.46 .46 0 0 0-.3-.6l-.6 .6a6 6 0 0 0-.8 2.8l-.1 .1h-.1l.1-.6h-.1a.87 .87 0 0 0-.3 .8l1.1 1.3 .1 .4a.5 .5 0 0 1-.5-.4l-.9-1-.7 .1a2.11 2.11 0 0 1-1.7-.4l-1.7-1.8h.2l1.4 1.4a1.33 1.33 0 0 0 1.4 .6h.7l-.4-.3h.4l.4 .4v-.2l-.2-.2h-.6l-1.3-.9a5.6 5.6 0 0 0-2-.8z"/>
<circle cx="230.2" cy="168" r="1.4"/>
</g>
<text font-size="2.8" fill="#840000" x="178" y="190.5">Title: Chromogram</text>
<g font-size="2.1" fill="#840000">
<text x="178" y="178">www.wyolum.com</text>
<text x="178" y="184">Sheet: /mechanical/</text>
<text x="178" y="181">WyoLum</text>
<text x="178" y="186.7">File: mechanical.sch</text>
<text x="178" y="196.9">KiCad E.D.A. kicad no-vcs-found-bf44d3961ubuntu16.04.1</text>
<text x="178" y="194.1">Size: A4</text>
<text x="200" y="194.1">Date: 2017-12-26</text>
<text x="263" y="194.1">Rev: rev 1</text>
<text x="263" y="196.9">Id: 10/12</text>
</g>
<g font-size="1.8" fill="#840000">
<text x="35" y="11.9">1</text>
<text x="85" y="11.9">2</text>
<text x="135" y="11.9">3</text>
<text x="185" y="11.9">4</text>
<text x="235" y="11.9">5</text>
<text x="285" y="11.9">6</text>
<text x="10.4" y="35.9">A</text>
<text x="285.4" y="35.9">A</text>
<text x="172.4" y="43.9" transform="rotate(-90 172.4 43.9)">1</text>
<text x="177.5" y="43.9" transform="rotate(-90 177.5 43.9)">1</text>
<text x="182.5" y="43.9" transform="rotate(-90 182.5 43.9)">1</text>
<text x="187.6" y="43.9" transform="rotate(-90 187.6 43.9)">1</text>
<text x="192.7" y="43.9" transform="rotate(-90 192.7 43.9)">1</text>
<text x="197.8" y="43.9" transform="rotate(-90 197.8 43.9)">1</text>
<text x="202.9" y="43.9" transform="rotate(-90 202.9 43.9)">1</text>
<text x="207.9" y="43.9" transform="rotate(-90 207.9 43.9)">1</text>
<text x="172.4" y="66.1" transform="rotate(-90 172.4 66.1)">1</text>
<text x="177.5" y="66.1" transform="rotate(-90 177.5 66.1)">1</text>
<text x="182.5" y="66.1" transform="rotate(-90 182.5 66.1)">1</text>
<text x="187.6" y="66.1" transform="rotate(-90 187.6 66.1)">1</text>
<text x="192.7" y="66.1" transform="rotate(-90 192.7 66.1)">1</text>
<text x="197.8" y="66.1" transform="rotate(-90 197.8 66.1)">1</text>
<text x="202.9" y="66.1" transform="rotate(-90 202.9 66.1)">1</text>
<text x="207.9" y="66.1" transform="rotate(-90 207.9 66.1)">1</text>
<text x="10.4" y="85.9">B</text>
<text x="285.4" y="85.9">B</text>
<text x="10.4" y="135.9">C</text>
<text x="285.4" y="135.9">C</text>
<text x="10.4" y="185.9">D</text>
<text x="285.4" y="185.9">D</text>
<text x="35" y="199.9">1</text>
<text x="85" y="199.9">2</text>
<text x="135" y="199.9">3</text>
<text x="185" y="199.9">4</text>
<text x="235" y="199.9">5</text>
<text x="285" y="199.9">6</text>
</g>
<g font-size="1.8" fill="#0000c2">
<text x="80" y="45.5">Guide holes for</text>
<text x="80" y="47.6">Baffle mounting</text>
<text x="80" y="49.8">2 mm diameter</text>
<text x="80" y="52">non-plated</text>
<text x="177.8" y="77.6">Mounting holes for</text>
<text x="177.8" y="79.8">piggy back attachment</text>
<text x="177.8" y="81.9">of &quot;snap-off&quot; control board.</text>
<text x="177.8" y="84.1">Use M3 HEX posts to connect</text>
<text x="177.8" y="86.3">LED board to control board</text>
<text x="207" y="133.6">MOUSEBITES</text>
<text x="207" y="135.8">for board separation</text>
<text x="53.3" y="140.7">Mounting holes for</text>
<text x="53.3" y="142.9">C3jr compatibility</text>
<text x="111.8" y="140.7">Mechanical mounting holes</text>
<text x="111.8" y="142.9">for LED matrix</text>
<text x="53.3" y="145.1">3 mm diameter</text>
<text x="53.3" y="147.2">plated</text>
<text x="111.8" y="145.1">3 mm diameter</text>
<text x="111.8" y="147.2">plated</text>
</g>
<text font-size="1.8" fill="#008484" x="189.8" y="44.3" transform="rotate(-90 189.8 44.3)">J4</text>
<g font-size="1.4" fill="#008484">
<text x="51.4" y="32.3" transform="rotate(-90 51.4 32.3)">HB1</text>
<text x="56.4" y="32.3" transform="rotate(-90 56.4 32.3)">HB2</text>
<text x="61.5" y="32.3" transform="rotate(-90 61.5 32.3)">HB3</text>
<text x="66.6" y="32.3" transform="rotate(-90 66.6 32.3)">HB4</text>
<text x="71.7" y="32.3" transform="rotate(-90 71.7 32.3)">HB5</text>
<text x="76.8" y="32.3" transform="rotate(-90 76.8 32.3)">HB6</text>
<text x="81.8" y="32.3" transform="rotate(-90 81.8 32.3)">HB7</text>
<text x="86.9" y="32.3" transform="rotate(-90 86.9 32.3)">HB8</text>
<text x="92" y="32.3" transform="rotate(-90 92 32.3)">HB9</text>
<text x="97.1" y="32.3" transform="rotate(-90 97.1 32.3)">HB10</text>
<text x="102.2" y="32.3" transform="rotate(-90 102.2 32.3)">HB11</text>
<text x="107.2" y="32.3" transform="rotate(-90 107.2 32.3)">HB12</text>
<text x="112.3" y="32.3" transform="rotate(-90 112.3 32.3)">HB13</text>
<text x="117.4" y="32.3" transform="rotate(-90 117.4 32.3)">HB14</text>
<text x="122.5" y="32.3" transform="rotate(-90 122.5 32.3)">HB15</text>
<text x="34.7" y="37.6">HB31</text>
<text x="134.3" y="37.6">HB38</text>
<text x="34.7" y="42.6">HB32</text>
<text x="34.7" y="47.7">HB33</text>
<text x="134.3" y="42.7">HB39</text>
<text x="134.3" y="47.8">HB40</text>
<text x="174.4" y="43.9" transform="rotate(-90 174.4 43.9)">J1</text>
<text x="179.5" y="43.9" transform="rotate(-90 179.5 43.9)">J2</text>
<text x="184.6" y="43.9" transform="rotate(-90 184.6 43.9)">J3</text>
<text x="194.7" y="43.9" transform="rotate(-90 194.7 43.9)">J5</text>
<text x="199.8" y="43.9" transform="rotate(-90 199.8 43.9)">J6</text>
<text x="204.9" y="43.9" transform="rotate(-90 204.9 43.9)">J7</text>
<text x="210" y="43.9" transform="rotate(-90 210 43.9)">J8</text>
<text x="34.7" y="52.8">HB34</text>
<text x="134.3" y="52.9">HB41</text>
<text x="173.8" y="53.7" transform="rotate(-90 173.8 53.7)">CLK_IN</text>
<text x="178.9" y="53.6" transform="rotate(-90 178.9 53.6)">DAT_IN</text>
<text x="183.9" y="52.3" transform="rotate(-90 183.9 52.3)">LDR1</text>
<text x="189" y="52.3" transform="rotate(-90 189 52.3)">LDR2</text>
<text x="194.1" y="52.3" transform="rotate(-90 194.1 52.3)">LDR3</text>
<text x="199.2" y="52.3" transform="rotate(-90 199.2 52.3)">LDR4</text>
<text x="204.3" y="50.4" transform="rotate(-90 204.3 50.4)">5V</text>
<text x="209.3" y="51.7" transform="rotate(-90 209.3 51.7)">GND</text>
<text x="34.7" y="57.8">HB35</text>
<text x="134.3" y="58">HB42</text>
<text x="34.7" y="62.9">HB36</text>
<text x="134.3" y="63">HB43</text>
<text x="173.8" y="60.4" transform="rotate(-90 173.8 60.4)">CLK_IN</text>
<text x="178.9" y="60.5" transform="rotate(-90 178.9 60.5)">DAT_IN</text>
<text x="183.9" y="60.4" transform="rotate(-90 183.9 60.4)">LDR1</text>
<text x="189" y="60.4" transform="rotate(-90 189 60.4)">LDR2</text>
<text x="194.1" y="60.4" transform="rotate(-90 194.1 60.4)">LDR3</text>
<text x="199.2" y="60.4" transform="rotate(-90 199.2 60.4)">LDR4</text>
<text x="204.3" y="60.4" transform="rotate(-90 204.3 60.4)">5V</text>
<text x="209.3" y="60.5" transform="rotate(-90 209.3 60.5)">GND</text>
<text x="34.7" y="68">HB37</text>
<text x="134.3" y="68.1">HB44</text>
<text x="174.4" y="66.7" transform="rotate(-90 174.4 66.7)">J9</text>
<text x="179.5" y="66.6" transform="rotate(-90 179.5 66.6)">J10</text>
<text x="184.6" y="66.6" transform="rotate(-90 184.6 66.6)">J11</text>
<text x="189.7" y="66.6" transform="rotate(-90 189.7 66.6)">J12</text>
<text x="194.7" y="66.6" transform="rotate(-90 194.7 66.6)">J13</text>
<text x="199.8" y="66.6" transform="rotate(-90 199.8 66.6)">J14</text>
<text x="204.9" y="66.6" transform="rotate(-90 204.9 66.6)">J15</text>
<text x="210" y="66.6" transform="rotate(-90 210 66.6)">J16</text>
<text x="51.2" y="76" transform="rotate(-90 51.2 76)">HB16</text>
<text x="56.3" y="76" transform="rotate(-90 56.3 76)">HB17</text>
<text x="61.4" y="76" transform="rotate(-90 61.4 76)">HB18</text>
<text x="66.5" y="76" transform="rotate(-90 66.5 76)">HB19</text>
<text x="71.6" y="76" transform="rotate(-90 71.6 76)">HB20</text>
<text x="76.6" y="76" transform="rotate(-90 76.6 76)">HB21</text>
<text x="81.7" y="76" transform="rotate(-90 81.7 76)">HB22</text>
<text x="86.8" y="76" transform="rotate(-90 86.8 76)">HB23</text>
<text x="91.9" y="76" transform="rotate(-90 91.9 76)">HB24</text>
<text x="97" y="76" transform="rotate(-90 97 76)">HB25</text>
<text x="102" y="76" transform="rotate(-90 102 76)">HB26</text>
<text x="107.1" y="76" transform="rotate(-90 107.1 76)">HB27</text>
<text x="112.2" y="76" transform="rotate(-90 112.2 76)">HB28</text>
<text x="117.3" y="76" transform="rotate(-90 117.3 76)">HB29</text>
<text x="122.4" y="76" transform="rotate(-90 122.4 76)">HB30</text>
<text x="45.4" y="95.9">HB45</text>
<text x="75.4" y="96.1">HB46</text>
<text x="46.7" y="108.6">HB47</text>
<text x="74.1" y="108.8">HB48</text>
<text x="112.8" y="111.2">HB51</text>
<text x="124.9" y="111.3">HB52</text>
<text x="203.7" y="121.5">BITE1</text>
<text x="224.1" y="121.5">BITE2</text>
<text x="112.8" y="131.5">HB53</text>
<text x="124.9" y="131.6">HB54</text>
<text x="46.7" y="134">HB49</text>
<text x="74.1" y="134.2">HB50</text>
<text x="163.1" y="141.8">BITE3</text>
<text x="183.4" y="141.8">BITE4</text>
<text x="203.7" y="141.8">BITE5</text>
<text x="224.1" y="141.8">BITE6</text>
<text x="244.4" y="141.8">BITE7</text>
<text x="264.7" y="141.8">BITE8</text>
</g>
<g font-size="1.4" fill="#848400">
<text x="173.2" y="33.8" transform="rotate(-90 173.2 33.8)">CLK_IN</text>
<text x="178.3" y="33.8" transform="rotate(-90 178.3 33.8)">DAT_IN</text>
<text x="183.4" y="33.8" transform="rotate(-90 183.4 33.8)">LDR1</text>
<text x="188.5" y="33.8" transform="rotate(-90 188.5 33.8)">LDR2</text>
<text x="193.5" y="33.8" transform="rotate(-90 193.5 33.8)">LDR3</text>
<text x="198.6" y="33.8" transform="rotate(-90 198.6 33.8)">LDR4</text>
<text x="203.7" y="33.8" transform="rotate(-90 203.7 33.8)">5V</text>
<text x="208.8" y="33.8" transform="rotate(-90 208.8 33.8)">GND</text>
</g>
<g font-size="1.4">
<text x="172.4" y="40.3" transform="rotate(-90 172.4 40.3)">CLK_IN</text>
<text x="177.5" y="40.3" transform="rotate(-90 177.5 40.3)">DAT_IN</text>
<text x="182.6" y="38.9" transform="rotate(-90 182.6 38.9)">LDR1</text>
<text x="187.7" y="38.9" transform="rotate(-90 187.7 38.9)">LDR2</text>
<text x="192.7" y="38.9" transform="rotate(-90 192.7 38.9)">LDR3</text>
<text x="197.8" y="38.9" transform="rotate(-90 197.8 38.9)">LDR4</text>
<text x="202.9" y="36.9" transform="rotate(-90 202.9 36.9)">5V</text>
<text x="208" y="38.3" transform="rotate(-90 208 38.3)">GND</text>
<text x="172.4" y="73.9" transform="rotate(-90 172.4 73.9)">CLK_IN</text>
<text x="177.5" y="73.9" transform="rotate(-90 177.5 73.9)">DAT_IN</text>
<text x="182.6" y="73.9" transform="rotate(-90 182.6 73.9)">LDR1</text>
<text x="187.7" y="73.9" transform="rotate(-90 187.7 73.9)">LDR2</text>
<text x="192.7" y="73.9" transform="rotate(-90 192.7 73.9)">LDR3</text>
<text x="197.8" y="73.9" transform="rotate(-90 197.8 73.9)">LDR4</text>
<text x="202.9" y="73.9" transform="rotate(-90 202.9 73.9)">5V</text>
<text x="208" y="73.9" transform="rotate(-90 208 73.9)">GND</text>
</g>
<g font-size="1.4" fill="#0000c2">
<text x="58.4" y="95.8">&lt;- 6.1&quot; -&gt;</text>
<text x="42.9" y="107.6" transform="rotate(-90 42.9 107.6)">&lt;- 1.35&quot; -&gt;</text>
<text x="44.8" y="126" transform="rotate(-90 44.8 126)">&lt;- 6.0&quot; -&gt;</text>
<text x="110.8" y="126" transform="rotate(-90 110.8 126)">&lt;- 2.8&quot; -&gt;</text>
<text x="134.3" y="121.5" transform="rotate(-90 134.3 121.5)">&lt;- 0.575&quot; -&gt;</text>
<text x="58.4" y="133.9">&lt;- 6.0&quot; -&gt;</text>
<text x="115.6" y="133.3">&lt;- 2.8&quot; -&gt;</text>
</g>
</svg>
